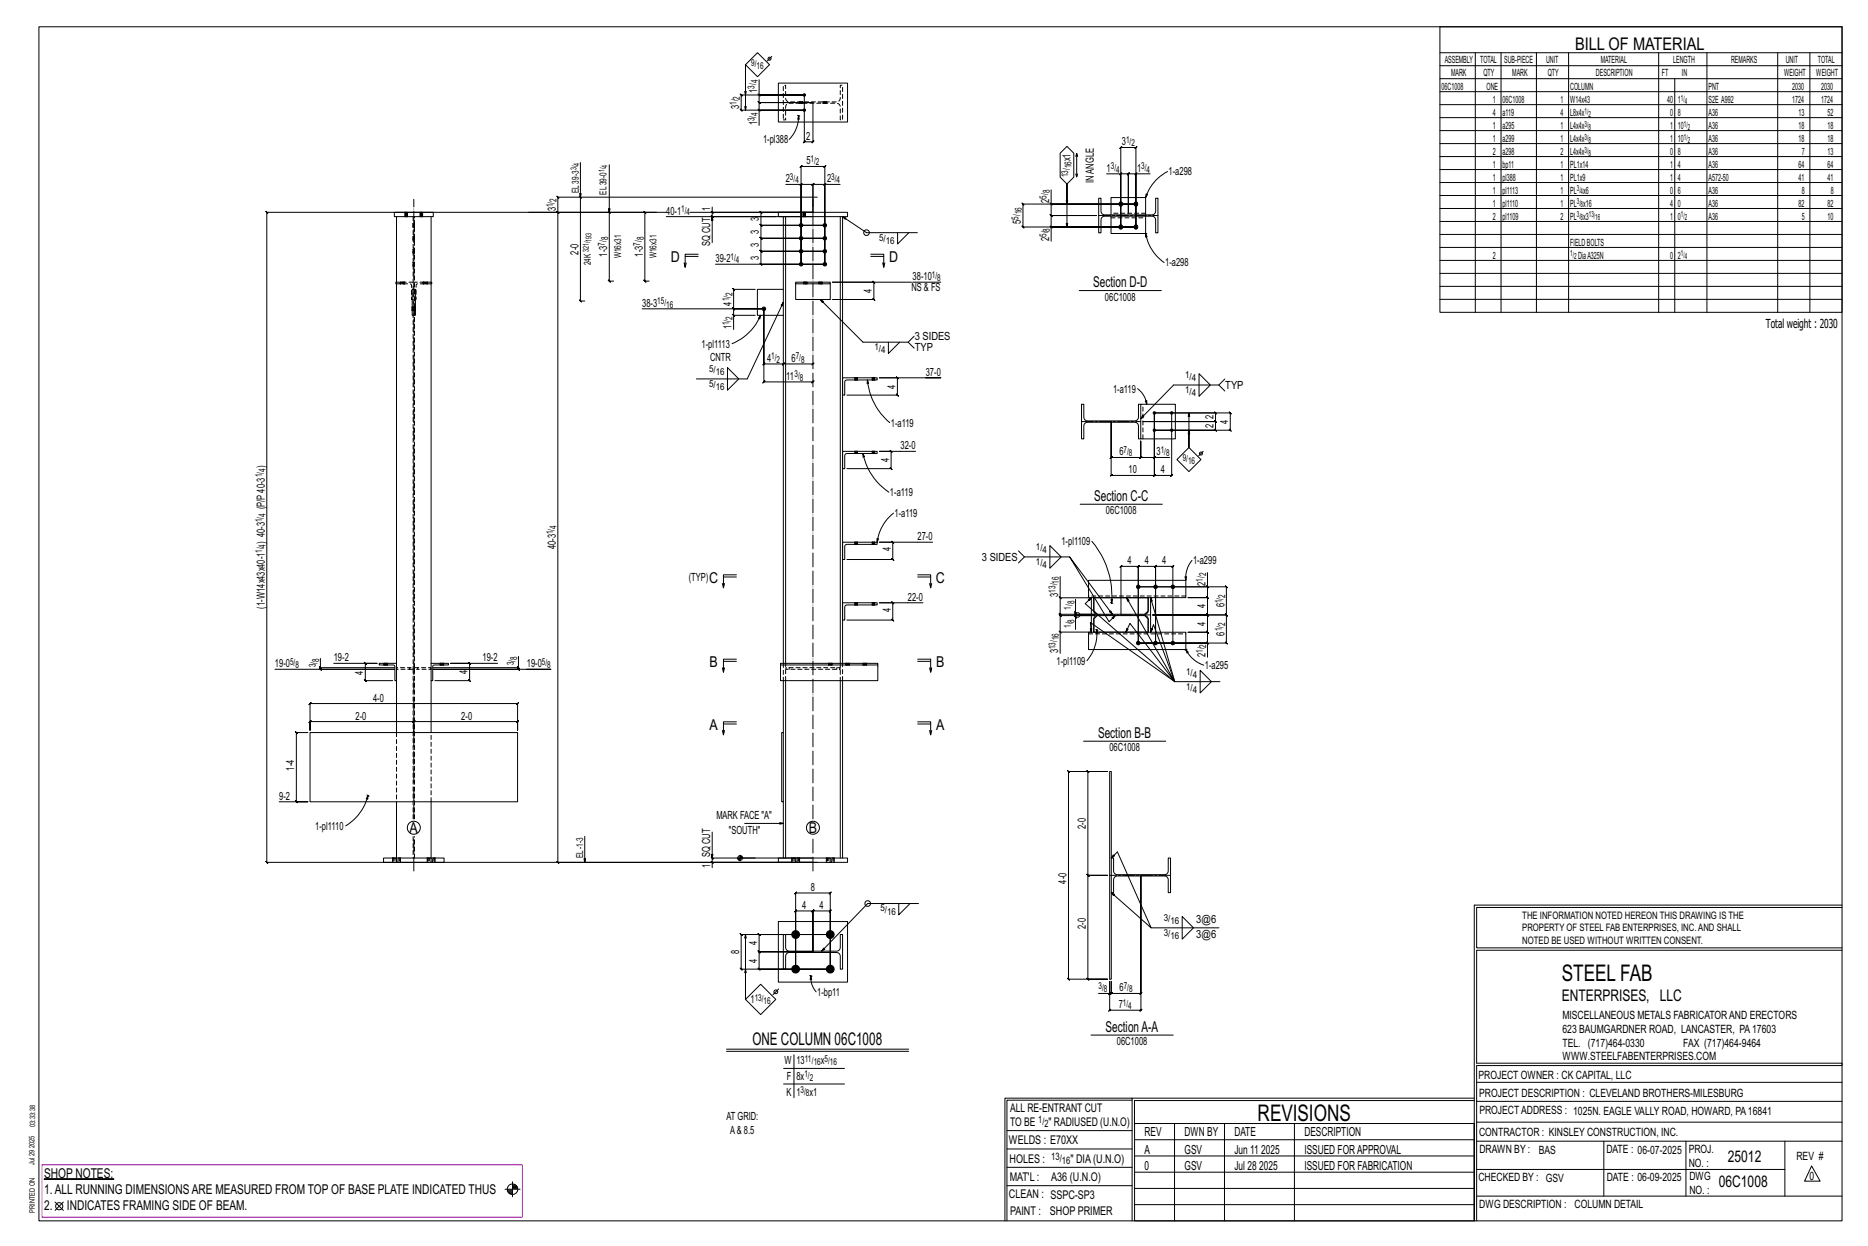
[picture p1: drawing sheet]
<svg xmlns="http://www.w3.org/2000/svg" width="914mm" height="610mm" viewBox="0 0 914 610" stroke-linecap="round" stroke-linejoin="round" font-family="sans-serif">
<g fill="#000" stroke="#000" stroke-width=".49">
<path d="M22 577h34z"/>
<circle cx="394" cy="46" r=".6"/>
<circle cx="394" cy="54" r=".6"/>
<circle cx="549" cy="100" r="1"/>
<circle cx="556" cy="100" r="1"/>
<circle cx="392" cy="110" r=".9"/>
<circle cx="392" cy="117" r=".9"/>
<circle cx="404" cy="117" r=".9"/>
<circle cx="404" cy="110" r=".9"/>
<circle cx="549" cy="111" r="1"/>
<circle cx="556" cy="111" r="1"/>
<circle cx="392" cy="123" r=".9"/>
<circle cx="392" cy="129" r=".9"/>
<circle cx="404" cy="123" r=".9"/>
<circle cx="404" cy="129" r=".9"/>
<circle cx="374" cy="151" r=".9"/>
<circle cx="565" cy="210" r=".6"/>
<circle cx="565" cy="202" r=".6"/>
<circle cx="574" cy="210" r=".6"/>
<circle cx="574" cy="202" r=".6"/>
<circle cx="557" cy="287" r=".9"/>
<circle cx="566" cy="287" r=".9"/>
<circle cx="574" cy="287" r=".9"/>
<circle cx="557" cy="315" r=".9"/>
<circle cx="566" cy="315" r=".9"/>
<circle cx="574" cy="315" r=".9"/>
<circle cx="389" cy="457" r="1.9"/>
<circle cx="406" cy="457" r="1.9"/>
<circle cx="389" cy="474" r="1.9"/>
<circle cx="406" cy="474" r="1.9"/>
</g>
<g fill="none" stroke="#000" stroke-width=".49">
<path d="M19 13h883v584h-883zM705 13h197v140h-197zM365 32l6-6 6 6-6 6zM372 39v7h22h-31h-1l1 1v-1v8l-1-1 1 1h31h-22v7M378 28l-2 2M705 26h197M705 32h197M705 39h197M722 26v127M735 26v127M752 26v127M768 26v127"/>
<path d="M812 26v127M820 39v114M836 26v127M870 26v127M886 26v127M365 46v-14v22M371 53l1 1zM371 46l1 1zM372 46v4h-1l1 1v-1h26M381 41h34v19h-34zM390 56l1 1M391 57v1h-1z"/>
<path d="M391 57a16 16 0 0 1-5 11M391 57h.1M391 50h.1M391 51h.1M393 50h.1M393 51h.1M394 46v23l-1 1 1-1h4l-1 1 1-1v-19M398 50h-26h-1l1 1v-1v4M403 50h.1M403 51h.1M405 50h.1M405 51h.1"/>
<path d="M705 45h197M705 51h197M705 58h197M284 80v67l1 1-1-1h2M519 75l3-3 4 3v12l-4 3-3-3zM527 75v2M528 77l-1-2v12M705 64h197M705 70h197M705 77h197M284 96l1 1zM298 81v57v-1l1 1h-1h2"/>
<path d="M385 90h7v39v-48v1l1-1h-1h12l-1 1 1-1v48v-39h7M392 90h1l-1 1zM392 90h6l-1 1 1-1v14M400 96h-127l1 1-1-1v8h-14M403 91l1-1zM404 90h-6l-1 1 1-1v14M514 99l1 1zM515 93v7h41h-55l-1-1 1 1v11h-1l1 1v-1h55h-41v7M515 100v5h-1l1 1v-1h22h-22h-1l1 1v-1v6M522 100v-10v21M527 85v2l1-2M538 97h1v7l2 1h24l1-2v-6h1v17h-1v-7l-2-1h-24l-1 2v6h-1z"/>
<path d="M542 85h7v26v-39l-1 1 1-1h7v1l1-1h-1v39v-26h7M549 85l-1 1 1-1zM549 85h3v1l1-1h-1v19v-19v1l1-1h-1h4M556 85h1l-1 1zM561 95h1l-1 2zM572 84a22 22 0 0 0-11 13M705 83h197M705 89h197M705 96h197M193 104h19v2h-19zM194 106v219M198 104h.1"/>
<path d="M198 106h.1M199 104h.1M199 106h.1M202 111h.1M202 109h.1M202 117h.1M202 116h.1M203 111h.1M203 109h.1M203 117h.1M203 116h.1M206 104h.1"/>
<path d="M206 106h.1M207 104h.1M207 106h.1M211 106v219M273 103l1 1zM298 103l1 1zM315 103l1 1zM316 104v34l-1-1 1 1h2M321 104h-48v-1l1 1h-1v318v-1l1 1h-1h127M326 104h-195l-1-1 1 1v318l-1-1 1 1h267h-49v2M326 106h54M338 104h60"/>
<path d="M348 103l1 1zM349 101v3h49h-26v-1l1 1h-1v6l1 1-1-1h32h-32l1 1-1-1v7v-1l1 1h-1h32h-32v-1l1 1h-1v6v-1l1 1h-1h32h-32v-1l1 1h-1v6l1 1-1-1h32h-54M349 104v2l-1-1 1 1h49M349 106v13M381 104h34v2h-34zM383 106v219M385 106v219M393 104h.1M393 106h.1M394 104h.1M394 106h.1M411 106v219"/>
<path d="M439 114v5l6-5M449 114h-25l-12-8 2 1-2-1v219M514 111l1 1zM544 106v8h17v-8M544 105v-8h17v8M560 114h1M561 114l1 2h-1zM561 114a22 22 0 0 0 9 14M561 114h.1M705 102h197M705 108h197M705 115h197"/>
<path d="M194 138v1M196 138h.1M196 139h.1M198 138h.1M198 139h.1M202 124h.1M202 122h.1M202 130h.1M202 128h.1M203 124h.1M203 122h.1M203 130h.1"/>
<path d="M203 128h.1M207 138h.1M207 139h.1M209 138h.1M209 139h.1M211 138v1M335 125h7M336 129l-1 2M342 124h-7v7v-2M389 138h17v1h-17zM389 139v8h17v-8M426 124h7v7l-1-2"/>
<path d="M426 125h7M433 129v2M446 138h-39h21h-1l1 1v-1v9l-1-1 1 1h-21M447 138h14M705 121h197M705 127h197M705 134h197M202 150h.1M202 152h.1M202 142h1v12h-1zM203 150h.1M203 152h.1"/>
<path d="M314 151h60M359 154l1 1zM370 154h-11v7M370 142h-11v-1l1 1h-1v9l1 1-1-1h15h-15l1 1-1-1v3M372 154v2h-1zM372 154a26 26 0 0 1-14 14M383 142h-12v12h12M383 148l-17 37h-25M402 147l20 20h23l2-3M528 142h40M705 140h197M705 146h197"/>
<path d="M356 180l6 5-6 6zM398 178l-1 1zM398 178h-15h1l-1 1 1-1-1 1v-1h-9l-1 1 1-1v-27v36h-1l1-1v1h24h-1l1-1M435 167v6l5-6M445 167l2 3M412 185h17v1h-15v1v6h-2zM419 185h.1M419 186h.1M420 185h.1M420 186h.1M425 186v2h-1zM425 186a31 31 0 0 0 11 21"/>
<path d="M427 185h.1M427 186h.1M428 185h.1M428 186h.1M453 185h8h-31h9v-1l1 1h-1v8l1 1-1-1h-24M557 190a12 12 0 0 1 4 8M558 198h17v17h-17zM558 198h-1v7l-1 1h-24l-1-2v-6h-2v17h2v-7l1-1h24l1 1v7h1M561 196v2zM587 183l5 5-5 6zM597 188l3 3M600 185l-3 3h-22l-17 17"/>
<path d="M559 206h36l1 1-1-1v-4l1 1-1-1h-30h37l1 1-1-1v8l1 1-1-1h-37h30l1 1-1-1v-4l1 1-1-1zM565 202v22h8M574 202v31v-1l-1 1h1h-9l1-1-1 1v-31v31l1-1-1 1h-21v-1l-1 1h1v-27v18h-1l1-1v1h14l1-1-1 1v-8v8l1-1-1 1h7M582 202v17v-9M412 221h17v1h-15v1v6h-2zM419 221h.1M419 222h.1M420 221h.1M420 222h.1M422 222l1 1-1 1zM422 222a30 30 0 0 0 13 19M427 221h.1"/>
<path d="M427 222h.1M428 221h.1M428 222h.1M448 221h-18h6v-1l1 1h-1v8l1 1-1-1h-21M565 224l1-1-1 1zM576 225l6-6 6 6-6 6zM589 221l-2 2M437 251a21 21 0 0 0-8 14M529 247h40M412 265h17v1h-15v1v7h-2zM419 265h.1M419 266h.1"/>
<path d="M420 265h.1M420 266h.1M427 265h.1M427 266h.1M428 265h.1M428 266h.1M429 263l1 1-1 1zM457 265h-27h7l1 1-1-1v9v-1l1 1h-1h-22M499 270l2 2h23M501 272l-2 3M514 267l5 5-5 6zM534 265a41 41 0 0 1 10 30"/>
<path d="M583 274a13 13 0 0 0-3 10M354 285v3M354 282h6M360 281h-6v7l1-3M412 295h17v1h-15v1v6h-2zM419 295h.1M419 296h.1M420 295h.1M420 296h.1M427 295h.1M427 296h.1M428 295h.1"/>
<path d="M428 296h.1M449 281h7v7M449 282h7M452 295h-22h7v-1l1 1h-1v8l1 1-1-1h-22M455 285l1 3v-3M518 292l1 1zM519 292v9l-1-1 1 1h17h-7l-1-1h-2v-7M519 282v10h15M526 299l1 1zM526 300v1v-1l1 1h-1h7h-7v-1l1 1h-1v1M535 292h28l12 42-44-39 3-3-1 2v-1l1-1h-1v-8h47v8h-17v17M544 295h.1"/>
<path d="M544 293h1l-1 2zM544 295h1M551 292l24 42-22-29-2 4M562 292v7l-2 2-24-1-1-1v-7h-1v17h1v-7l2-1h24l1 2v6h1M580 282h1l-1 2zM591 287l1 1zM591 287v5l1 1-1-1h-9h9l1 1-1-1v9v-1l1 1h-1h-27h36v-1l1 1h-1v14v-1l1 1h-1h-43h34v7M591 280v7h-34h43l1 1-1-1v14v-1l1 1h-1h-36h27v-1l1 1h-1v8l1 1-1-1h-9h9l1 1-1-1v6M518 309l1 1zM526 301l1 1zM526 308v-6h2l1-1h7h-17h-1l1 1v-1v8M534 309h-15v11"/>
<path d="M535 309h27M536 308h1M537 308v2zM537 308a21 21 0 0 1-5 15M537 308h.1M537 301l-1 2v6h26v-6l-2-2M545 301l-21-29 19 32 3-3M549 301v-24l-1 1 1-1h8v1l1-1h-1v38v-38v1l1-1h-1h9l-1 1 1-1v38v-38l-1 1 1-1h8v1l1-1h-1v38M560 301l2-2v-7h-26v7l1 2M563 309h17v9h-47v-9h1v-1v1v-4l41 29M563 309l2-3 10 28M580 318l2 1h-1z"/>
<path d="M580 318a15 15 0 0 0 9 7M580 318h.1M581 318h-1M591 314l1 1zM156 326l1 1zM157 322v5h36M157 327h-1l1 1v-1h36h-58M163 325h22h-6l-1-1 1 1v8h-1l1 1v-1h13M186 325h8v8h-1v-7l-7-1zM188 325h.1M190 325h.1M194 333v25"/>
<path d="M211 325h8l-7 1v7h-1zM211 333v25M215 325h.1M217 325h.1M244 325h-23h9l-1-1 1 1v8h-1l1 1v-1h-17M253 326l1 1zM254 321v6h-42M254 327h-1l1 1v-1h-42h58h-12M354 327v2M354 324h6M360 323h-6v6l1-2M382 325h48h-48z"/>
<path d="M382 325v8h48v-8M383 333v25M385 333v87M406 325h.1M407 325h.1M411 333v87M412 333v87M414 325h.1M416 325h.1M422 325h.1M424 325h.1M449 323h7v6v-2"/>
<path d="M449 324h7M455 327l1 2M575 334h22M587 328l6 6-6 5zM151 358h-6l1 1-1-1v34l1 1-1-1h6h-14M151 345l1-1h101v1l1-1h-1v13v-4h1l-1 1v-1h-50l-1 1 1-1v5v-5l-1 1 1-1h-51l-1 1 1-1v4v-13zM152 358h101v34h-101zM354 357v3l1-3M354 354h6M360 353h-6v7M383 358v34zM449 353h7v7"/>
<path d="M449 354h7M455 357l1 3v-3M523 377h19h-9h-1l1 1v-1v51h-1l1 1v-1h9h-9h-1l1 1v-1v51h-1l1 1v-1h9h-19l1 1-1-1v-102l1 1zM530 363h41M543 377h1v43l3-3 16 37-19-17 2 1h-1l-1-1v42h-1zM180 389h.1M180 389v2h-1zM180 389a24 24 0 0 1-11 15M180 389l1 1M194 392v28M211 392v28M383 392v28"/>
<path d="M188 420h29v2h-29zM192 420h.1M196 420h.1M209 420h.1M213 420h.1M286 409v13M349 407v13M361 420h9M361 420h1M362 418v3M362 420h1M362 419h1"/>
<path d="M365 403h18M381 420h34v2h-34zM388 420h.1M391 420h.1M398 420h-49l-1-1 1 1v2M404 420h.1M408 420h.1M544 420h1v7l2 1h24l1-2v-6h1v17h-1v-7l-2-1h-24l-1 1v7h-1zM192 422h.1M196 422h.1M209 422h.1M213 422h.1"/>
<path d="M348 421l1 1zM361 421h1M362 421h.1M388 422h.1M390 436l-1 1h17l1-1-1 1v37v-28l1-1-1 1h-8v-1l-1 1h1v20v-20v-1l-1 1h1h-9l1-1-1 1v28v-37zM391 422h.1M404 422h.1M408 422h.1M362 457h1h43h-34h-1l1 1v-1v9l-1-1 1 1h26h-26l-1-1 1 1v8h-1l1 1v-1h34h-43v1l-1-1h1v-17v1zM365 457v32v-15M381 451h34v29h-34zM383 457h2v7l1 1h24l1-1v-7h1v17h-1v-7l-1-1h-24l-1 2v6h-2z"/>
<path d="M440 442v6l5-6M450 442h-25l-23 23M563 454h34M579 448l5 6-5 5zM722 443v154M722 443h180M902 444h-179v20h179M396 477h1M397 477v2zM397 477a11 11 0 0 0 3 8M397 477v1M902 465h-179v55h179v1h-179v76"/>
<path d="M365 489l7-7 8 7-8 7zM381 484l-3 3M538 486h5v-6v14v1l1-1h-1h15v1l1-1h-1v-65v57h1l-1 1v-1h-14l-1 1 1-1v-6v6l-1 1 1-1h-1M543 486v1l1-1zM356 513h89M356 514h89M389 516v21M534 506h40M384 523h29M384 530h29M554 538h-61v59M554 537h168"/>
<path d="M722 538h-167v13M723 539h179M723 530h179M493 553h61M555 550h167v47h-167zM555 558h167M575 550v47M599 550v47M634 550v47M723 549h179M723 558h179M785 558v27"/>
<path d="M825 558v27M874 558v27M251 578v8M251 580h1M493 571h61M493 562h61M555 573h167M555 566h167M723 572h151M887 570l4 8h-8zM27 588l4 4M31 588l-4 4"/>
<path d="M247 582h8M248 582h3M248 583h3M249 583h2M249 584h2M251 581h2M251 580h2M492 597v-60h62v60M493 580h61M555 589h167M555 581h167M723 585h179"/>
<circle cx="377" cy="29" r=".7"/>
<circle cx="424" cy="114" r="1.4"/>
<circle cx="588" cy="222" r=".7"/>
<circle cx="203" cy="405" r="3"/>
<circle cx="362" cy="420" r="1.2"/>
<circle cx="398" cy="405" r="3"/>
<circle cx="425" cy="442" r="1.4"/>
<circle cx="380" cy="485" r=".9"/>
<circle cx="29" cy="590" r="1.8"/>
<circle cx="251" cy="582" r="2.6"/>
</g>
<path d="M21 570h235v26h-235z" fill="none" stroke="#f0f" stroke-width=".5"/>
<g fill="none" stroke="#000" stroke-width=".49" stroke-dasharray="2 1.4">
<path d="M383 42h2v7l1 1h24l1-2v-6h1v17h-1v-7l-1-1h-24l-1 1v7h-2zM391 50h.1M391 50v1M391 51h.1M392 51v-1M392 50v1zM392 51l1-1M392 50h.1M393 51v-1M393 51h.1M403 50h.1M403 50v1"/>
<path d="M403 51h.1M403 51v-1M403 50l1 1zM404 51v-1M404 50h.1M404 51l1-1M405 51v-1M405 51h.1M198 104h.1M198 104v2M198 106h.1M198 106v-2"/>
<path d="M199 104v2zM199 106v-2M199 104h.1M199 106h.1M202 110l1 1zM202 111h.1M202 110h.1M202 117h1zM202 117h.1M202 117v-1M202 106v221M202 111h1"/>
<path d="M202 117h1M203 109h-1M203 116h-1M203 111h-1M203 111h.1M203 109h.1M203 110l-1-1M203 110h-1M203 117h-1M203 117h.1M203 116h.1M203 117l-1-1"/>
<path d="M206 104h.1M206 104v2M206 106h.1M206 106v-2M206 104v2zM206 106l1-2M207 106v-2M207 106h.1M393 104h.1M393 104v2M393 106h.1M393 106v-2"/>
<path d="M393 104l1 2zM394 106v-2M394 104h.1M394 106h.1M544 107h17M561 104h-17M194 139h7v8h1M196 138v1M196 138h.1M197 138l-1 1M197 139v-1l-1 1M197 138v1"/>
<path d="M198 138v1M198 138h.1M198 139h.1M198 139v-1M202 123h1zM202 124h.1M202 123h.1M202 129l1 1zM202 130h.1M202 129h.1M202 138h-8M202 124h1"/>
<path d="M202 130h1M203 122h-1M203 128h-1M203 123h-1M203 124h-1M203 124h.1M203 122h.1M203 123l-1-1M203 130h-1M203 130h.1M203 128h.1M203 129l-1-1"/>
<path d="M203 129h-1M207 138v1M207 138h.1M208 138l-1 1M208 139v-1v1M208 138v1M209 138v1M209 138h.1M209 139h.1M209 139v-1M211 138h-8M393 138v1z"/>
<path d="M393 138h1M394 138l-1 1M394 139v-1v1M394 138v1M395 138v1M401 138v1zM401 138h.1M401 138v1M401 139l1-1-1 1M402 138v1M202 151h1zM202 151h1"/>
<path d="M202 150h1M202 150h.1M202 152h.1M202 152h1M202 151l1 1M203 147h1v-8h7M203 150h-1M203 150h.1M203 151h.1M419 185v1M419 185h.1M419 185v1z"/>
<path d="M419 186h.1M420 185v1M420 185h.1M420 186h.1M420 186v-1M427 185v1M427 185h.1M428 185v1zM428 185l-1 1M428 186h-1M428 185v1M428 185h.1"/>
<path d="M428 186h.1M428 186v-1M559 215v-17M419 221v1M419 221h.1M419 221v1zM419 222h.1M420 221v1M420 221h.1M420 222h.1M420 222v-1M427 221v1"/>
<path d="M427 221h.1M428 221v1zM428 221l-1 1M428 222h-1M428 221v1M428 221h.1M428 222h.1M428 222v-1M419 265v1M419 265h.1M419 265v1zM419 266h.1"/>
<path d="M420 265v1M420 265h.1M420 266h.1M420 266v-1M427 265v1M427 265h.1M428 265v1zM428 265l-1 1M428 266h-1M428 265v1M428 265h.1M428 266h.1"/>
<path d="M428 266v-1M419 295v1M419 295h.1M419 295v1zM419 296h.1M420 295v1M420 295h.1M420 296h.1M420 296v-1M427 295v1M427 295h.1M428 295v1z"/>
<path d="M428 295l-1 1M428 296h-1M428 295v1M428 295h.1M428 296h.1M428 296v-1M580 292h-47M533 310h47M537 301h.1M560 301h.1M188 325h.1M189 325h.1"/>
<path d="M189 325h-1M190 325h.1M194 327h7h-7zM201 327h1h-1M202 327v74M203 327v-221M204 327h7h-7zM204 327h-1h1M215 325h1M215 325h.1M216 325h-1M216 325h.1"/>
<path d="M216 325h1M217 325h.1M383 325v8M385 333v-8M385 327h26h-26zM386 327h.1M406 325h.1M406 325h1M407 325h.1M410 327h.1M411 325v8M412 333v-8"/>
<path d="M414 325h.1M415 325h.1M415 325h1M416 325h.1M422 325h1M422 325h.1M423 325h-1M423 325h.1M423 325h1M424 325h.1M194 358v34M211 392v-34"/>
<path d="M192 420v2M192 420h.1M193 420h-1v2M193 420v2h-1M194 420h1v2h-1zM194 420h-1v2M195 420v2M195 420h1v2h-1M196 420h.1M202 409v11M203 420v-11M203 401v-74"/>
<path d="M209 420v2M209 420h.1M210 420h-1v2M210 420v2h-1M211 420h1v2h-1zM211 420h-1v2M212 420v2M212 420h1v2h-1M213 420h.1M388 420v2M388 420h.1M389 420h-1v2"/>
<path d="M389 420h1v2h-1zM389 420v2h-1M390 420h1v2h-1M391 420v2M391 420h.1M404 420v2M404 420h1M405 420l-1 2M406 420h-1v2M406 420h1v2h-1zM406 420v2h-1M407 420h1v2h-1"/>
<path d="M408 420v2M408 420h.1M194 422h-1M196 422h.1M196 422v-2M211 422h-1M213 422h.1M213 422v-2M389 422h.1M391 422h.1M391 422v-2M406 422h.1"/>
<path d="M408 422h.1M408 422v-2"/>
</g>
<path d="M203 401v-303M398 401v-303M203 426v-17M398 426v-17" fill="none" stroke="#000" stroke-width=".49" stroke-dasharray="6.8 1 0 1"/>
<path d="M538 105h29M529 206h29M563 301h-29M573 428h-30" fill="none" stroke="#000" stroke-width=".49" stroke-dasharray="5.8 1 1 1"/>
<g font-size="11.2">
<text x="764" y="480">STEEL FAB</text>
<text x="616" y="548">REVISIONS</text>
</g>
<g font-size="8.6">
<text x="771" y="24">BILL OF MATERIAL</text>
<text x="368" y="511">ONE COLUMN 06C1008</text>
</g>
<g font-size="7.9">
<text x="765" y="490">ENTERPRISES, LLC</text>
<text x="846" y="569">25012</text>
<text x="841" y="581">06C1008</text>
</g>
<g font-size="7.3">
<text x="328" y="128">D</text>
<text x="435" y="128">D</text>
<text x="535" y="140">Section D-D</text>
<text x="536" y="245">Section C-C</text>
<text x="347" y="285">C</text>
<text x="458" y="285">C</text>
<text x="347" y="326">B</text>
<text x="458" y="326">B</text>
<text x="347" y="357">A</text>
<text x="458" y="357">A</text>
<text x="538" y="361">Section B-B</text>
<text x="201" y="407">A</text>
<text x="396" y="407">B</text>
<text x="541" y="505">SectionA-A</text>
</g>
<g font-size="6.6">
<text x="22" y="576">SHOP NOTES:</text>
<text x="22" y="584">1.ALL RUNNING DIMENSIONSARE MEASURED FROM TOP OF BASE PLATE INDICATED THUS</text>
<text x="22" y="592">2.</text>
<text x="33" y="592">INDICATES FRAMING SIDE OF BEAM.</text>
</g>
<g font-size="6.1">
<text x="864" y="161">Total weight : 2030</text>
<text x="560" y="556">REV</text>
<text x="580" y="556">DWN BY</text>
<text x="604" y="556">DATE</text>
<text x="639" y="556">DESCRIPTION</text>
<text x="560" y="564">A</text>
<text x="580" y="564">GSV</text>
<text x="604" y="564">Jun 11</text>
<text x="617" y="564">2025</text>
<text x="639" y="564">ISSUED FORAPPROVAL</text>
<text x="560" y="572">0</text>
<text x="580" y="572">GSV</text>
<text x="604" y="572">Jul 28</text>
<text x="616" y="572">2025</text>
<text x="639" y="572">ISSUED FOR FABRICATION</text>
</g>
<g font-size="5.9">
<text x="494" y="560">WELDS : E70XX</text>
<text x="494" y="569">HOLES :</text>
<text x="524" y="569">&quot; DIA(U.N.O)</text>
<text x="494" y="578">MAT'L :</text>
<text x="515" y="578">A36 (U.N.O)</text>
<text x="494" y="586">CLEAN : SSPC-SP3</text>
<text x="495" y="595">PAINT :</text>
<text x="514" y="595">SHOP PRIMER</text>
</g>
<g font-size="5.8">
<text x="494" y="544">ALL RE-ENTRANT CUT</text>
<text x="494" y="551">TO BE</text>
<text x="513" y="551">&quot; RADIUSED (U.N.O)</text>
</g>
<g font-size="5.6">
<text x="765" y="499">MISCELLANEOUS METALS FABRICATORAND ERECTORS</text>
<text x="765" y="505">623 BAUMGARDNER ROAD, LANCASTER, PA17603</text>
<text x="765" y="512">TEL. (717)464-0330</text>
<text x="824" y="512">FAX (717)464-9464</text>
<text x="765" y="519">WWW.STEELFABENTERPRISES.COM</text>
<text x="724" y="528">PROJECT OWNER : CK CAPITAL, LLC</text>
<text x="724" y="537">PROJECT DESCRIPTION : CLEVELAND BROTHERS-MILESBURG</text>
<text x="724" y="545">PROJECTADDRESS : 1025N. EAGLE VALLY ROAD, HOWARD, PA16841</text>
<text x="724" y="556">CONTRACTOR : KINSLEY CONSTRUCTION, INC.</text>
<text x="724" y="564">DRAWN BY :</text>
<text x="753" y="564">BAS</text>
<text x="786" y="564">DATE : 06-07-2025</text>
<text x="827" y="564">PROJ.</text>
<text x="879" y="568">REV #</text>
<text x="827" y="571">NO. :</text>
<text x="724" y="578">CHECKED BY : GSV</text>
<text x="787" y="578">DATE : 06-09-2025</text>
<text x="827" y="578">DWG</text>
<text x="886" y="578">0</text>
<text x="827" y="584">NO. :</text>
<text x="724" y="591">DWG DESCRIPTION : COLUMN DETAIL</text>
</g>
<g font-size="5.5">
<text x="371" y="45" transform="rotate(-90 371 45)">1</text>
<text x="362" y="53" transform="rotate(-90 362 53)">3</text>
<text x="371" y="61" transform="rotate(-90 371 61)">1</text>
<text x="374" y="70">1-pl388</text>
<text x="395" y="68">2</text>
<text x="549" y="71">3</text>
<text x="395" y="80">5</text>
<text x="524" y="79" transform="rotate(-90 524 79)">x1</text>
<text x="385" y="89">2</text>
<text x="405" y="89">2</text>
<text x="535" y="89" transform="rotate(-90 535 89)">INANGLE</text>
<text x="542" y="84">1</text>
<text x="557" y="84">1</text>
<text x="572" y="86">1-a298</text>
<text x="514" y="99" transform="rotate(-90 514 99)">2</text>
<text x="272" y="103" transform="rotate(-90 272 103)">3</text>
<text x="326" y="105">40-1</text>
<text x="348" y="103" transform="rotate(-90 348 103)">1</text>
<text x="372" y="108" transform="rotate(-90 372 108)">3</text>
<text x="500" y="110" transform="rotate(-90 500 110)">5</text>
<text x="372" y="114" transform="rotate(-90 372 114)">3</text>
<text x="514" y="118" transform="rotate(-90 514 118)">2</text>
<text x="283" y="125" transform="rotate(-90 283 125)">2-0</text>
<text x="297" y="126" transform="rotate(-90 297 126)">1-3</text>
<text x="315" y="126" transform="rotate(-90 315 126)">1-3</text>
<text x="348" y="120" transform="rotate(-90 348 120)">SQ CUT</text>
<text x="372" y="121" transform="rotate(-90 372 121)">3</text>
<text x="350" y="128">39-2</text>
<text x="372" y="127" transform="rotate(-90 372 127)">3</text>
<text x="570" y="130">1-a298</text>
<text x="447" y="137">38-10</text>
<text x="427" y="143" transform="rotate(-90 427 143)">4</text>
<text x="446" y="143">NS &amp; FS</text>
<text x="358" y="150" transform="rotate(-90 358 150)">4</text>
<text x="541" y="147">06C1008</text>
<text x="314" y="150">38-3</text>
<text x="358" y="161" transform="rotate(-90 358 161)">1</text>
<text x="448" y="166">3 SIDES</text>
<text x="343" y="170">1-pl1113</text>
<text x="448" y="172">TYP</text>
<text x="348" y="177">CNTR</text>
<text x="375" y="177">4</text>
<text x="387" y="177">6</text>
<text x="385" y="186">11</text>
<text x="453" y="184">37-0</text>
<text x="438" y="190" transform="rotate(-90 438 190)">4</text>
<text x="600" y="190">TYP</text>
<text x="545" y="192">1-a119</text>
<text x="436" y="209">1-a119</text>
<text x="594" y="209" transform="rotate(-90 594 209)">2</text>
<text x="594" y="205" transform="rotate(-90 594 205)">2</text>
<text x="601" y="207" transform="rotate(-90 601 207)">4</text>
<text x="441" y="220">32-0</text>
<text x="435" y="226" transform="rotate(-90 435 226)">4</text>
<text x="548" y="223">6</text>
<text x="566" y="223">3</text>
<text x="130" y="229" transform="rotate(-90 130 229)">)</text>
<text x="552" y="232">10</text>
<text x="568" y="232">4</text>
<text x="436" y="243">1-a119</text>
<text x="130" y="249" transform="rotate(-90 130 249)">(P/P40-3</text>
<text x="541" y="252">06C1008</text>
<text x="438" y="253">1-a119</text>
<text x="130" y="266" transform="rotate(-90 130 266)">) 40-3</text>
<text x="272" y="269" transform="rotate(-90 272 269)">40-3</text>
<text x="436" y="270" transform="rotate(-90 436 270)">4</text>
<text x="449" y="264">27-0</text>
<text x="520" y="267">1-pl1109</text>
<text x="481" y="274">3 SIDES</text>
<text x="552" y="276">4</text>
<text x="560" y="276">4</text>
<text x="569" y="276">4</text>
<text x="584" y="276">1-a299</text>
<text x="337" y="284">(TYP)</text>
<text x="590" y="287" transform="rotate(-90 590 287)">2</text>
<text x="444" y="294">22-0</text>
<text x="518" y="292" transform="rotate(-90 518 292)">3</text>
<text x="130" y="298" transform="rotate(-90 130 298)">(1-W14x43x40-1</text>
<text x="436" y="299" transform="rotate(-90 436 299)">4</text>
<text x="590" y="298" transform="rotate(-90 590 298)">4</text>
<text x="599" y="297" transform="rotate(-90 599 297)">6</text>
<text x="590" y="306" transform="rotate(-90 590 306)">4</text>
<text x="599" y="311" transform="rotate(-90 599 311)">6</text>
<text x="163" y="324">19-2</text>
<text x="236" y="324">19-2</text>
<text x="518" y="320" transform="rotate(-90 518 320)">3</text>
<text x="590" y="322" transform="rotate(-90 590 322)">2</text>
<text x="135" y="326">19-0</text>
<text x="229" y="330" transform="rotate(-90 229 330)">4</text>
<text x="258" y="326">19-0</text>
<text x="517" y="325">1-pl1109</text>
<text x="590" y="327">1-a295</text>
<text x="178" y="330" transform="rotate(-90 178 330)">4</text>
<text x="183" y="343">4-0</text>
<text x="174" y="352">2-0</text>
<text x="226" y="352">2-0</text>
<text x="543" y="368">06C1008</text>
<text x="144" y="377" transform="rotate(-90 144 377)">1-4</text>
<text x="137" y="391">9-2</text>
<text x="351" y="401">MARK FACE &quot;A&quot;</text>
<text x="154" y="406">1-pl1110</text>
<text x="532" y="406" transform="rotate(-90 532 406)">2-0</text>
<text x="357" y="408">&quot;SOUTH&quot;</text>
<text x="348" y="419" transform="rotate(-90 348 419)">SQ CUT</text>
<text x="348" y="424" transform="rotate(-90 348 424)">1</text>
<text x="397" y="436">8</text>
<text x="522" y="432" transform="rotate(-90 522 432)">4-0</text>
<text x="393" y="445">4</text>
<text x="401" y="445">4</text>
<text x="532" y="454" transform="rotate(-90 532 454)">2-0</text>
<text x="586" y="452">3@6</text>
<text x="586" y="459">3@6</text>
<text x="362" y="467" transform="rotate(-90 362 467)">8</text>
<text x="371" y="462" transform="rotate(-90 371 462)">4</text>
<text x="371" y="471" transform="rotate(-90 371 471)">4</text>
<text x="548" y="485">6</text>
<text x="367" y="491">1</text>
<text x="400" y="487">1-bp11</text>
<text x="548" y="493">7</text>
<text x="547" y="511">06C1008</text>
<text x="384" y="521">W</text>
<text x="390" y="521">13</text>
<text x="402" y="521">x</text>
<text x="385" y="528">F</text>
<text x="390" y="528">8x</text>
<text x="385" y="536">K</text>
<text x="390" y="536">1</text>
<text x="396" y="536">x1</text>
<text x="356" y="548">AT GRID:</text>
<text x="357" y="555">A&amp; 8.5</text>
</g>
<g font-size="5">
<text x="745" y="450">THE INFORMATION NOTED HEREON THIS DRAWING IS THE</text>
<text x="745" y="456">PROPERTY OF STEEL FAB ENTERPRISES, INC.AND SHALL</text>
<text x="745" y="462">NOTED BE USED WITHOUT WRITTEN CONSENT.</text>
<text x="508" y="550">1/</text>
<text x="511" y="551">2</text>
<text x="515" y="568">13/</text>
<text x="520" y="570">16</text>
</g>
<g font-size="4.9">
<text x="707" y="31">ASSEMBLY</text>
<text x="725" y="31">TOTAL</text>
<text x="736" y="31">SUB-PIECE</text>
<text x="757" y="31">UNIT</text>
<text x="784" y="31">MATERIAL</text>
<text x="819" y="31">LENGTH</text>
<text x="847" y="31">REMARKS</text>
<text x="874" y="31">UNIT</text>
<text x="890" y="31">TOTAL</text>
<text x="710" y="37">MARK</text>
<text x="726" y="37">QTY</text>
<text x="740" y="37">MARK</text>
<text x="758" y="37">QTY</text>
<text x="781" y="37">DESCRIPTION</text>
<text x="814" y="37">FT</text>
<text x="823" y="37">IN</text>
<text x="873" y="37">WEIGHT</text>
<text x="889" y="37">WEIGHT</text>
<text x="706" y="44">06C1008</text>
<text x="728" y="44">ONE</text>
<text x="769" y="44">COLUMN</text>
<text x="836" y="44">PNT</text>
<text x="877" y="44">2030</text>
<text x="891" y="44">2030</text>
<text x="731" y="50">1</text>
<text x="736" y="50">06C1008</text>
<text x="764" y="50">1</text>
<text x="769" y="50">W14x43</text>
<text x="816" y="50">40</text>
<text x="821" y="50">1</text>
<text x="836" y="50">S2E A992</text>
<text x="877" y="50">1724</text>
<text x="891" y="50">1724</text>
<text x="731" y="57">4</text>
<text x="736" y="57">a119</text>
<text x="764" y="57">4</text>
<text x="769" y="57">L8x4x</text>
<text x="818" y="57">0</text>
<text x="821" y="57">8</text>
<text x="836" y="57">A36</text>
<text x="880" y="57">13</text>
<text x="895" y="57">52</text>
<text x="731" y="63">1</text>
<text x="736" y="63">a295</text>
<text x="764" y="63">1</text>
<text x="769" y="63">L4x4x</text>
<text x="818" y="63">1</text>
<text x="821" y="63">10</text>
<text x="836" y="63">A36</text>
<text x="880" y="63">18</text>
<text x="895" y="63">18</text>
<text x="731" y="69">1</text>
<text x="736" y="69">a299</text>
<text x="764" y="69">1</text>
<text x="769" y="69">L4x4x</text>
<text x="818" y="69">1</text>
<text x="821" y="69">10</text>
<text x="836" y="69">A36</text>
<text x="880" y="69">18</text>
<text x="895" y="69">18</text>
<text x="731" y="76">2</text>
<text x="736" y="76">a298</text>
<text x="764" y="76">2</text>
<text x="769" y="76">L4x4x</text>
<text x="818" y="76">0</text>
<text x="821" y="76">8</text>
<text x="836" y="76">A36</text>
<text x="882" y="76">7</text>
<text x="895" y="76">13</text>
<text x="731" y="82">1</text>
<text x="736" y="82">bp11</text>
<text x="764" y="82">1</text>
<text x="769" y="82">PL1x14</text>
<text x="818" y="82">1</text>
<text x="821" y="82">4</text>
<text x="836" y="82">A36</text>
<text x="880" y="82">64</text>
<text x="895" y="82">64</text>
<text x="731" y="88">1</text>
<text x="736" y="88">pl388</text>
<text x="764" y="88">1</text>
<text x="769" y="88">PL1x9</text>
<text x="818" y="88">1</text>
<text x="821" y="88">4</text>
<text x="836" y="88">A572-50</text>
<text x="880" y="88">41</text>
<text x="895" y="88">41</text>
<text x="731" y="95">1</text>
<text x="736" y="95">pl1113</text>
<text x="764" y="95">1</text>
<text x="769" y="95">PL x6</text>
<text x="818" y="95">0</text>
<text x="821" y="95">6</text>
<text x="836" y="95">A36</text>
<text x="882" y="95">8</text>
<text x="896" y="95">8</text>
<text x="731" y="101">1</text>
<text x="736" y="101">pl1110</text>
<text x="764" y="101">1</text>
<text x="769" y="101">PL x16</text>
<text x="818" y="101">4</text>
<text x="821" y="101">0</text>
<text x="836" y="101">A36</text>
<text x="880" y="101">82</text>
<text x="895" y="101">82</text>
<text x="731" y="107">2</text>
<text x="736" y="107">pl1109</text>
<text x="764" y="107">2</text>
<text x="769" y="107">PL x3</text>
<text x="818" y="107">1</text>
<text x="821" y="107">0</text>
<text x="836" y="107">A36</text>
<text x="882" y="107">5</text>
<text x="895" y="107">10</text>
<text x="769" y="120">FIELDBOLTS</text>
<text x="731" y="127">2</text>
<text x="772" y="127">DiaA325N</text>
<text x="818" y="127">0</text>
<text x="821" y="127">2</text>
</g>
<g font-size="4.7">
<text x="368" y="32">9/</text>
<text x="370" y="34">16</text>
<text x="371" y="41" transform="rotate(-90 371 41)">4</text>
<text x="369" y="43" transform="rotate(-90 369 43)">3/</text>
<text x="361" y="51" transform="rotate(-90 361 51)">1/</text>
<text x="362" y="49" transform="rotate(-90 362 49)">2</text>
<text x="369" y="59" transform="rotate(-90 369 59)">3/</text>
<text x="371" y="57" transform="rotate(-90 371 57)">4</text>
<text x="551" y="70">1/</text>
<text x="554" y="72">2</text>
<text x="397" y="79">1/</text>
<text x="399" y="81">2</text>
<text x="524" y="82" transform="rotate(-90 524 82)">16</text>
<text x="544" y="83">3/</text>
<text x="559" y="83">3/</text>
<text x="387" y="88">3/</text>
<text x="389" y="90">4</text>
<text x="407" y="88">3/</text>
<text x="409" y="90">4</text>
<text x="523" y="87" transform="rotate(-90 523 87)">13/</text>
<text x="546" y="84">4</text>
<text x="561" y="84">4</text>
<text x="283" y="94" transform="rotate(-90 283 94)">EL39-3</text>
<text x="297" y="95" transform="rotate(-90 297 95)">EL39-0</text>
<text x="514" y="95" transform="rotate(-90 514 95)">8</text>
<text x="271" y="101" transform="rotate(-90 271 101)">1/</text>
<text x="272" y="99" transform="rotate(-90 272 99)">2</text>
<text x="512" y="97" transform="rotate(-90 512 97)">5/</text>
<text x="334" y="104">1/</text>
<text x="336" y="105">4</text>
<text x="499" y="107" transform="rotate(-90 499 107)">5/</text>
<text x="500" y="105" transform="rotate(-90 500 105)">16</text>
<text x="514" y="113" transform="rotate(-90 514 113)">8</text>
<text x="298" y="118" transform="rotate(-90 298 118)">8</text>
<text x="315" y="118" transform="rotate(-90 315 118)">8</text>
<text x="430" y="118">5/</text>
<text x="434" y="119">16</text>
<text x="512" y="116" transform="rotate(-90 512 116)">5/</text>
<text x="296" y="120" transform="rotate(-90 296 120)">7/</text>
<text x="313" y="120" transform="rotate(-90 313 120)">7/</text>
<text x="289" y="130" transform="rotate(-90 289 130)">24K</text>
<text x="304" y="126" transform="rotate(-90 304 126)">W16x31</text>
<text x="321" y="126" transform="rotate(-90 321 126)">W16x31</text>
<text x="358" y="127">1/</text>
<text x="360" y="129">4</text>
<text x="456" y="136">1/</text>
<text x="459" y="137">8</text>
<text x="322" y="149">15/</text>
<text x="357" y="147" transform="rotate(-90 357 147)">1/</text>
<text x="359" y="145" transform="rotate(-90 359 145)">2</text>
<text x="326" y="151">16</text>
<text x="357" y="159" transform="rotate(-90 357 159)">1/</text>
<text x="359" y="157" transform="rotate(-90 359 157)">2</text>
<text x="428" y="171">1/</text>
<text x="431" y="173">4</text>
<text x="378" y="176">1/</text>
<text x="380" y="177">2</text>
<text x="390" y="176">7/</text>
<text x="392" y="177">8</text>
<text x="347" y="182">5/</text>
<text x="350" y="184">16</text>
<text x="389" y="185">3/</text>
<text x="580" y="185">1/</text>
<text x="347" y="189">5/</text>
<text x="350" y="191">16</text>
<text x="392" y="186">8</text>
<text x="583" y="187">4</text>
<text x="580" y="192">1/</text>
<text x="583" y="194">4</text>
<text x="550" y="222">7/</text>
<text x="568" y="222">1/</text>
<text x="553" y="223">8</text>
<text x="571" y="223">8</text>
<text x="579" y="225">9/</text>
<text x="582" y="227">16</text>
<text x="128" y="234" transform="rotate(-90 128 234)">1/</text>
<text x="130" y="231" transform="rotate(-90 130 231)">4</text>
<text x="128" y="256" transform="rotate(-90 128 256)">1/</text>
<text x="130" y="253" transform="rotate(-90 130 253)">4</text>
<text x="271" y="261" transform="rotate(-90 271 261)">1/</text>
<text x="272" y="259" transform="rotate(-90 272 259)">4</text>
<text x="130" y="268" transform="rotate(-90 130 268)">4</text>
<text x="507" y="269">1/</text>
<text x="128" y="271" transform="rotate(-90 128 271)">1/</text>
<text x="510" y="271">4</text>
<text x="507" y="276">1/</text>
<text x="510" y="278">4</text>
<text x="591" y="282" transform="rotate(-90 591 282)">2</text>
<text x="518" y="286" transform="rotate(-90 518 286)">16</text>
<text x="589" y="285" transform="rotate(-90 589 285)">1/</text>
<text x="517" y="290" transform="rotate(-90 517 290)">13/</text>
<text x="600" y="293" transform="rotate(-90 600 293)">2</text>
<text x="524" y="298" transform="rotate(-90 524 298)">1/</text>
<text x="526" y="296" transform="rotate(-90 526 296)">8</text>
<text x="598" y="295" transform="rotate(-90 598 295)">1/</text>
<text x="526" y="305" transform="rotate(-90 526 305)">8</text>
<text x="524" y="307" transform="rotate(-90 524 307)">1/</text>
<text x="598" y="309" transform="rotate(-90 598 309)">1/</text>
<text x="600" y="306" transform="rotate(-90 600 306)">2</text>
<text x="517" y="318" transform="rotate(-90 517 318)">13/</text>
<text x="518" y="313" transform="rotate(-90 518 313)">16</text>
<text x="591" y="317" transform="rotate(-90 591 317)">2</text>
<text x="156" y="324" transform="rotate(-90 156 324)">8</text>
<text x="253" y="323" transform="rotate(-90 253 323)">8</text>
<text x="589" y="319" transform="rotate(-90 589 319)">1/</text>
<text x="142" y="325">5/</text>
<text x="145" y="327">8</text>
<text x="155" y="327" transform="rotate(-90 155 327)">3/</text>
<text x="252" y="326" transform="rotate(-90 252 326)">3/</text>
<text x="265" y="325">5/</text>
<text x="268" y="327">8</text>
<text x="581" y="330">1/</text>
<text x="584" y="332">4</text>
<text x="581" y="337">1/</text>
<text x="584" y="339">4</text>
<text x="285" y="420" transform="rotate(-90 285 420)">EL-1-3</text>
<text x="431" y="446">5/</text>
<text x="434" y="448">16</text>
<text x="570" y="450">3/</text>
<text x="573" y="452">16</text>
<text x="570" y="458">3/</text>
<text x="573" y="459">16</text>
<text x="538" y="484">3/</text>
<text x="540" y="485">8</text>
<text x="550" y="484">7/</text>
<text x="553" y="485">8</text>
<text x="369" y="489">13/</text>
<text x="374" y="491">16</text>
<text x="550" y="492">1/</text>
<text x="552" y="494">4</text>
<text x="394" y="520">11/</text>
<text x="398" y="521">16</text>
<text x="404" y="520">5/</text>
<text x="406" y="521">16</text>
<text x="394" y="527">1/</text>
<text x="396" y="529">2</text>
<text x="392" y="535">3/</text>
<text x="395" y="536">8</text>
</g>
<g font-size="4.2">
<text x="823" y="49">1/</text>
<text x="825" y="51">4</text>
<text x="776" y="56">1/</text>
<text x="778" y="57">2</text>
<text x="776" y="62">3/</text>
<text x="778" y="63">8</text>
<text x="824" y="62">1/</text>
<text x="826" y="63">2</text>
<text x="776" y="68">3/</text>
<text x="778" y="70">8</text>
<text x="824" y="68">1/</text>
<text x="826" y="70">2</text>
<text x="776" y="75">3/</text>
<text x="778" y="76">8</text>
<text x="772" y="94">3/</text>
<text x="774" y="95">4</text>
<text x="772" y="100">3/</text>
<text x="774" y="101">8</text>
<text x="772" y="106">3/</text>
<text x="774" y="108">8</text>
<text x="778" y="106">13/</text>
<text x="781" y="108">16</text>
<text x="823" y="106">1/</text>
<text x="825" y="108">2</text>
<text x="769" y="125">1/</text>
<text x="823" y="125">1/</text>
<text x="770" y="127">2</text>
<text x="825" y="127">4</text>
</g>
<g font-size="4">
<text x="282" y="83" transform="rotate(-90 282 83)">3/</text>
<text x="284" y="81" transform="rotate(-90 284 81)">4</text>
<text x="297" y="82" transform="rotate(-90 297 82)">4</text>
<text x="296" y="84" transform="rotate(-90 296 84)">1/</text>
<text x="290" y="118" transform="rotate(-90 290 118)">193</text>
<text x="288" y="123" transform="rotate(-90 288 123)">321/</text>
</g>
<g font-size="3.7">
<text x="17" y="551" transform="rotate(-90 17 551)">03:33:38</text>
<text x="17" y="562" transform="rotate(-90 17 562)">2025</text>
<text x="17" y="570" transform="rotate(-90 17 570)">Jul 29</text>
<text x="17" y="593" transform="rotate(-90 17 593)">PRINTED ON</text>
</g>
</svg>
